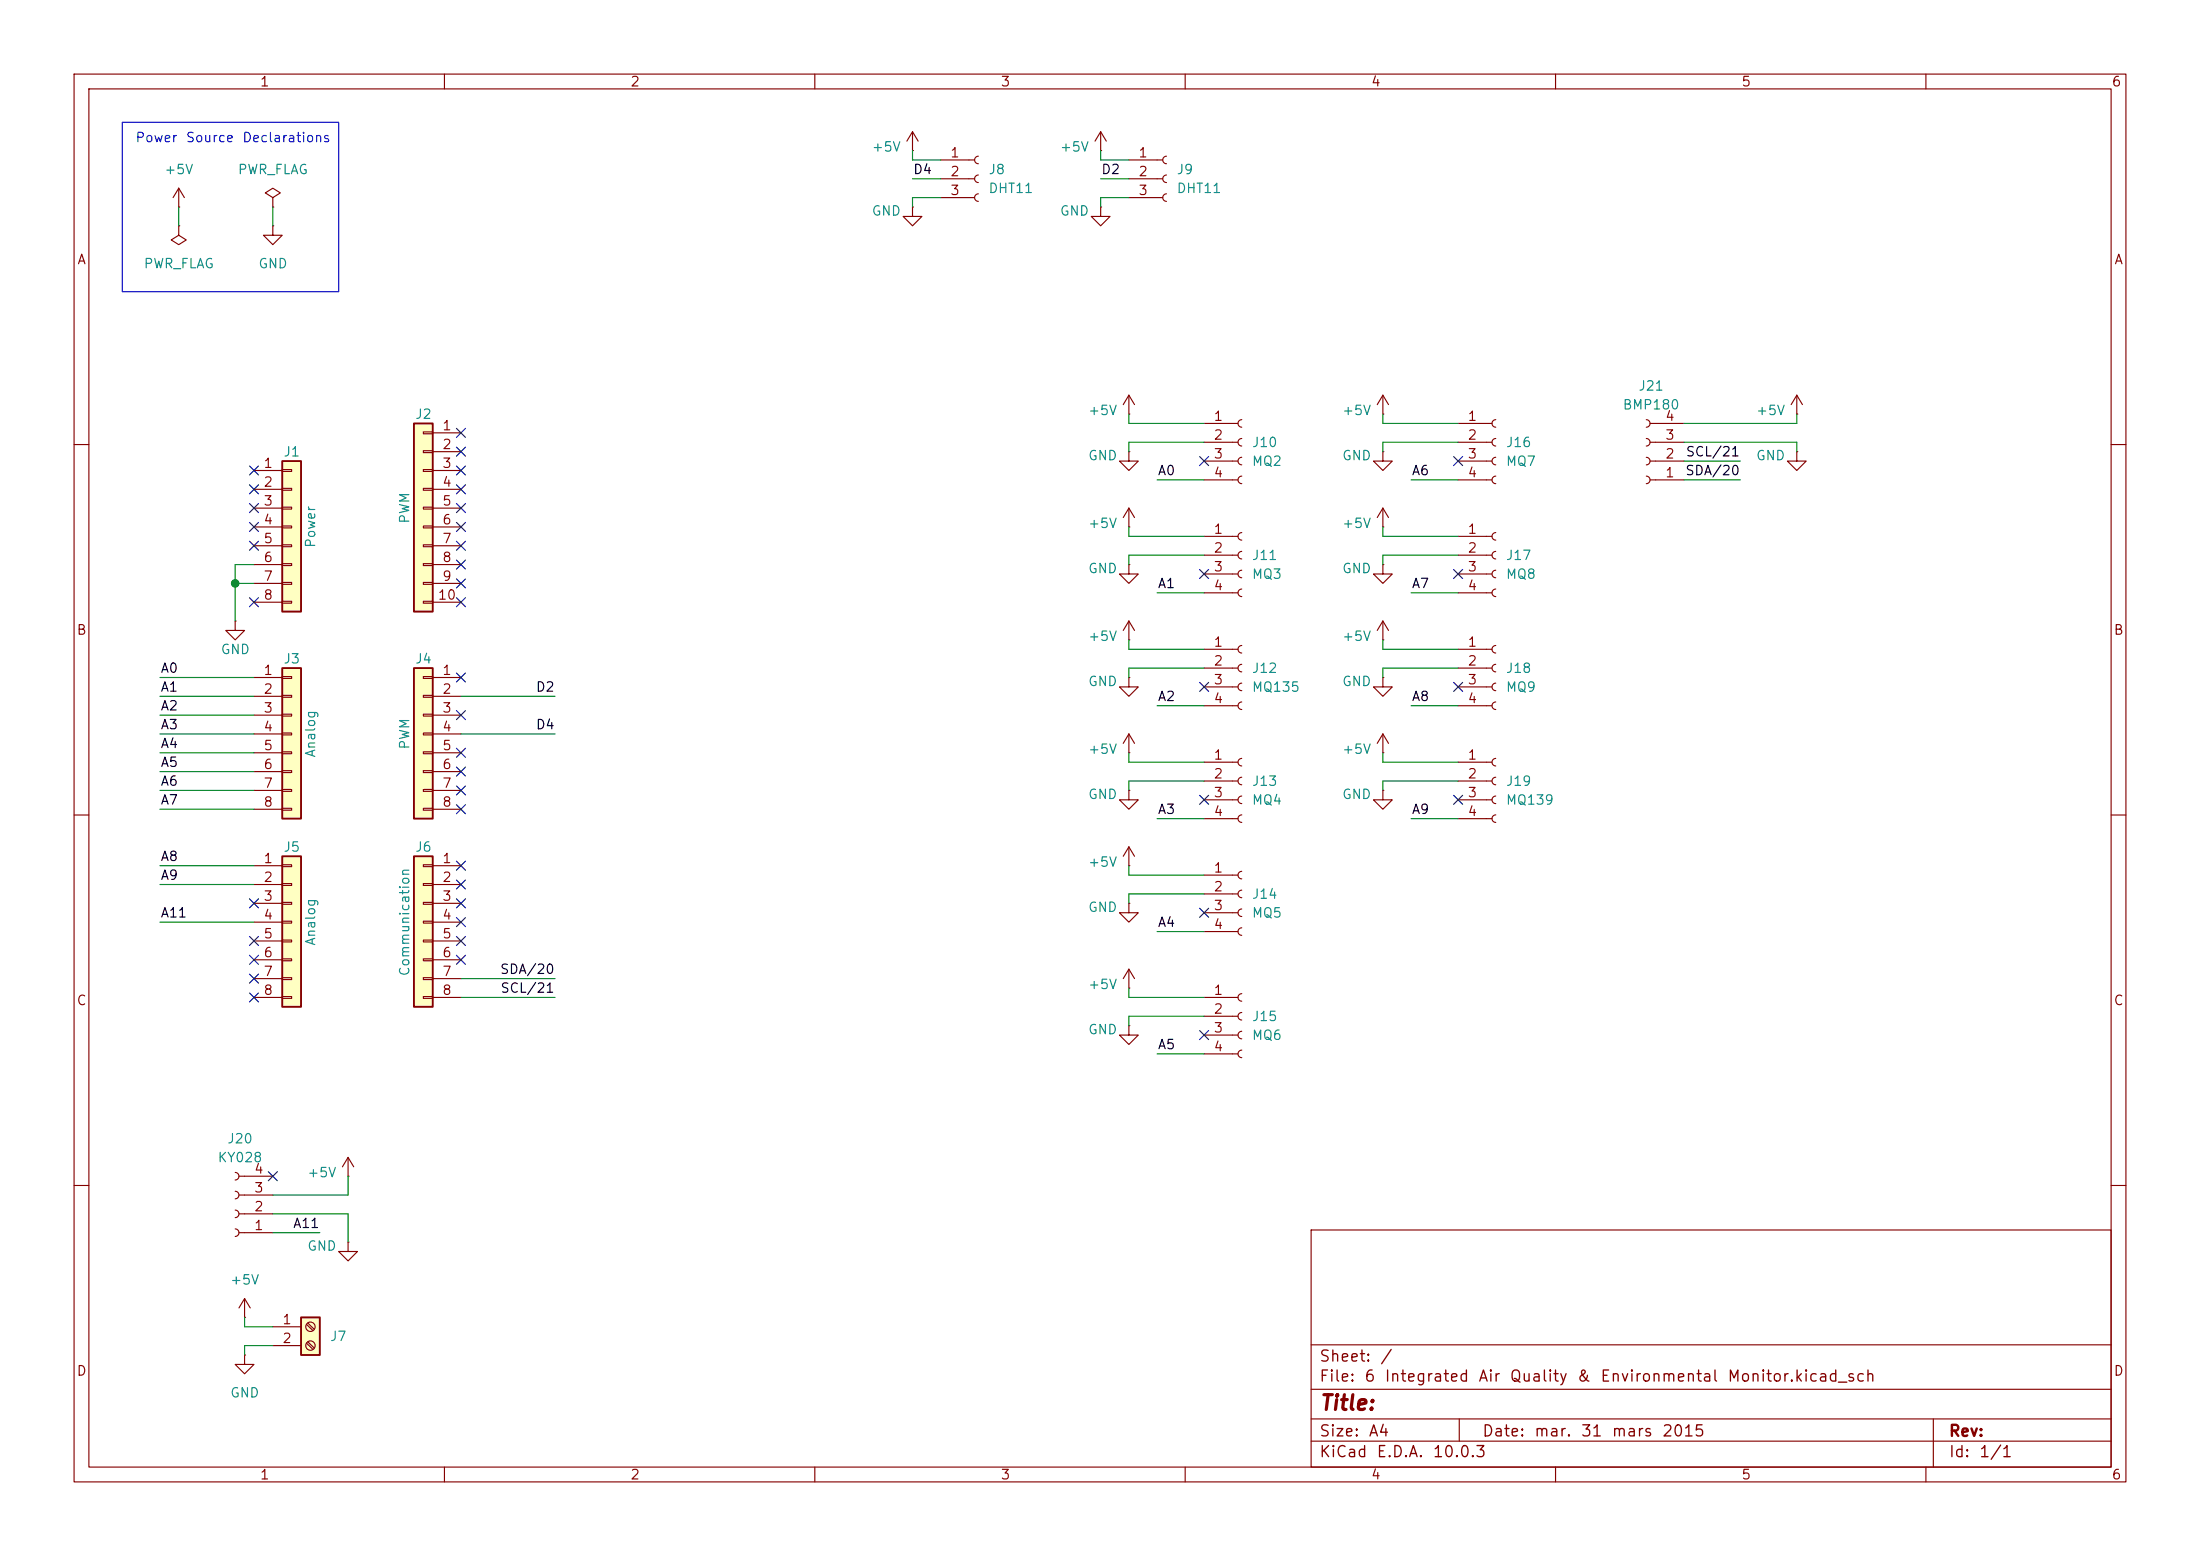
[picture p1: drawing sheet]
<svg xmlns="http://www.w3.org/2000/svg" width="297mm" height="210mm" viewBox="0 0 297 210" stroke-linecap="round" stroke-linejoin="round" font-family="sans-serif">
<g fill="none" stroke="#840000" stroke-width=".15">
<path d="M10 10h277v190h-277zM12 12h273v186h-273zM60 10v2M110 10v2M160 10v2M210 10v2M260 10v2M10 60h2M285 60h2M31.7 83.8v1.3h1.3l-1.3 1.3-1.2-1.3h1.2M31.7 83.8h.1M186.7 91.4v1.3h1.3l-1.3 1.3-1.3-1.3h1.3"/>
<path d="M186.7 91.4h.1M10 110h2M152.4 106.7v1.3h1.3l-1.3 1.2-1.3-1.2h1.3M152.4 106.7h.1M285 110h2M152.4 138.4v1.3h1.3l-1.3 1.3-1.3-1.3h1.3M152.4 138.4h.1M152.4 133.4h.1M152.4 130.8l-.8 1.3M152.4 130.8l.8 1.3M152.4 130.8v2.6M10 160h2"/>
<path d="M177 166h108v32h-108zM285 160h2M60 198v2M110 198v2M160 198v2M177 194.5h108M177 191.5h108M177 187.5h108M177 181.5h108M197 191.5v3M210 198v2M260 198v2"/>
<path d="M261 191.5v6.5"/>
</g>
<path d="M38.1 115.6h2.5v20.3h-2.5z" fill="#ffffc2"/>
<path d="M38.1 115.6h2.5v20.3h-2.5z" fill="none" stroke="#840000" stroke-width=".25"/>
<g fill="none" stroke="#840000" stroke-width=".15">
<path d="M34.3 116.8h3.8M34.3 119.4h3.8M38.1 116.7h1.3v.3h-1.3zM38.1 119.3h1.3v.2h-1.3zM34.3 121.9h3.8M34.3 124.5h3.8M34.3 127h3.8M34.3 129.5h3.8M34.3 132.1h3.8M34.3 134.6h3.8M38.1 121.8h1.3v.2h-1.3zM38.1 124.3h1.3v.3h-1.3z"/>
<path d="M38.1 126.9h1.3v.2h-1.3zM38.1 129.4h1.3v.3h-1.3zM38.1 132h1.3v.2h-1.3zM38.1 134.5h1.3v.2h-1.3z"/>
</g>
<path d="M55.9 90.2h2.5v20.3h-2.5z" fill="#ffffc2"/>
<path d="M55.9 90.2h2.5v20.3h-2.5z" fill="none" stroke="#840000" stroke-width=".25"/>
<g fill="none" stroke="#840000" stroke-width=".15">
<path d="M57.1 91.3h1.3v.3h-1.3zM57.1 93.9h1.3v.2h-1.3zM57.1 96.4h1.3v.2h-1.3zM57.1 98.9h1.3v.3h-1.3zM58.4 91.4h3.8M58.4 94h3.8M58.4 96.5h3.8M58.4 99.1h3.8M57.1 101.5h1.3v.2h-1.3zM57.1 104h1.3v.3h-1.3zM57.1 106.6h1.3v.2h-1.3zM57.1 109.1h1.3v.2h-1.3z"/>
<path d="M58.4 101.6h3.8M58.4 104.1h3.8M58.4 106.7h3.8M58.4 109.2h3.8M33 177.8h.1M33 175.3l-.7 1.2M33 175.3l.8 1.2M33 175.3v2.5"/>
</g>
<path d="M40.6 177.8h2.6v5.1h-2.6z" fill="#ffffc2"/>
<path d="M40.6 177.8h2.6v5.1h-2.6z" fill="none" stroke="#840000" stroke-width=".25"/>
<g fill="none" stroke="#840000" stroke-width=".15">
<path d="M36.8 179.1h3.8M41.4 178.7l.8 .9M41.6 178.6l.8 .8M33 182.9v1.3h1.3l-1.3 1.2-1.3-1.2h1.3M33 182.9h.1M36.8 181.6h3.8M41.4 181.3l.8 .8M41.6 181.1l.8 .8"/>
<circle cx="41.9" cy="179.1" r=".63"/>
<circle cx="41.9" cy="181.6" r=".63"/>
</g>
<path d="M55.9 115.6h2.5v20.3h-2.5z" fill="#ffffc2"/>
<path d="M55.9 115.6h2.5v20.3h-2.5z" fill="none" stroke="#840000" stroke-width=".25"/>
<g fill="none" stroke="#840000" stroke-width=".15">
<path d="M123.2 17.8l-.8 1.3M123.2 17.8l.8 1.3M123.2 17.8v2.5M148.6 17.8l-.8 1.3M148.6 17.8l.8 1.3M148.6 17.8v2.5M24.1 30.5v1.3l1 .6-1 .6-1-.6 1-.6M24.1 30.5h.1M24.1 27.9h.1M24.1 25.4l-.7 1.3M24.1 25.4l.8 1.3M24.1 25.4v2.5"/>
<path d="M36.8 30.5v1.3h1.3l-1.3 1.2-1.2-1.2h1.2M36.8 30.5h.1M36.8 26.7l1-.7-1-.6-1 .6 1 .7v1.2M36.8 27.9h.1M123.2 20.3h.1M148.6 20.3h.1M148.6 27.9v1.3h1.3l-1.3 1.3-1.3-1.3h1.3M148.6 27.9h.1M162.6 59.7h4.5M162.6 57.2h4.5M167.6 56.6a.51 .51 0 0 0-.5 .6 .51 .51 0 0 0 .5 .5M167.6 59.2a.51 .51 0 0 0-.5 .5 .51 .51 0 0 0 .5 .5"/>
<path d="M186.7 55.9h.1M186.7 53.3v2.6M186.7 53.3l-.8 1.3M186.7 53.3l.8 1.3M196.8 59.7h4.6M196.8 57.2h4.6M201.9 56.6a.51 .51 0 0 0-.5 .6 .51 .51 0 0 0 .5 .5M201.9 59.2a.51 .51 0 0 0-.5 .5 .51 .51 0 0 0 .5 .5M222.2 59.2a.51 .51 0 0 1 .6 .5 .51 .51 0 0 1-.6 .5M222.2 56.6a.51 .51 0 0 1 .6 .6 .51 .51 0 0 1-.6 .5M222.8 59.7h4.5M222.8 57.2h4.5"/>
<path d="M242.6 55.9h.1M242.6 53.3l-.8 1.3M242.6 53.3l.7 1.3M242.6 53.3v2.6M152.4 71.1h.1M152.4 61v1.2h1.3l-1.3 1.3-1.3-1.3h1.3M152.4 61h.1M152.4 76.2v1.3h1.3l-1.3 1.2-1.3-1.2h1.3M152.4 76.2h.1M152.4 68.6l-.8 1.3M152.4 68.6l.8 1.3M152.4 68.6v2.5"/>
<path d="M162.6 64.8h4.5M162.6 62.2h4.5M162.6 72.4h4.5M162.6 74.9h4.5M162.6 77.5h4.5M167.6 71.9a.51 .51 0 0 0-.5 .5 .51 .51 0 0 0 .5 .5M167.6 74.4a.51 .51 0 0 0-.5 .5 .51 .51 0 0 0 .5 .5M167.6 77a.51 .51 0 0 0-.5 .5 .51 .51 0 0 0 .5 .5M167.6 79.5a.51 .51 0 0 0-.5 .5 .51 .51 0 0 0 .5 .5M167.6 61.7a.51 .51 0 0 0-.5 .5 .51 .51 0 0 0 .5 .5M167.6 64.3a.51 .51 0 0 0-.5 .5 .51 .51 0 0 0 .5 .5M186.7 61v1.2h1.3l-1.3 1.3-1.3-1.3h1.3"/>
<path d="M186.7 61h.1M186.7 76.2v1.3h1.3l-1.3 1.2-1.3-1.2h1.3M186.7 76.2h.1M186.7 71.1h.1M186.7 68.6v2.5M186.7 68.6l-.8 1.3M186.7 68.6l.8 1.3M196.8 64.8h4.6M196.8 62.2h4.6M201.9 61.7a.51 .51 0 0 0-.5 .5 .51 .51 0 0 0 .5 .5M201.9 64.3a.51 .51 0 0 0-.5 .5 .51 .51 0 0 0 .5 .5M222.2 64.3a.51 .51 0 0 1 .6 .5 .51 .51 0 0 1-.6 .5"/>
<path d="M222.2 61.7a.51 .51 0 0 1 .6 .5 .51 .51 0 0 1-.6 .5M222.8 64.8h4.5M222.8 62.2h4.5M242.6 61v1.2h1.2l-1.2 1.3-1.3-1.3h1.3M242.6 61h.1M152.4 86.4h.1M152.4 91.4v1.3h1.3l-1.3 1.3-1.3-1.3h1.3M152.4 91.4h.1M152.4 83.8v2.6M152.4 99.1v2.5M152.4 83.8l-.8 1.3M152.4 83.8l.8 1.3"/>
<path d="M152.4 99.1l-.8 1.2M152.4 99.1l.8 1.2M162.6 87.6h4.5M162.6 90.2h4.5M162.6 92.7h4.5M162.6 95.3h4.5M162.6 80h4.5M167.6 87.1a.51 .51 0 0 0-.5 .5 .51 .51 0 0 0 .5 .5M167.6 89.7a.51 .51 0 0 0-.5 .5 .51 .51 0 0 0 .5 .5M167.6 92.2a.51 .51 0 0 0-.5 .5 .51 .51 0 0 0 .5 .5M167.6 94.7a.51 .51 0 0 0-.5 .6 .51 .51 0 0 0 .5 .5M186.7 86.4h.1"/>
<path d="M186.7 83.8l-.8 1.3M186.7 83.8l.8 1.3M186.7 83.8v2.6M186.7 99.1v2.5M186.7 99.1l-.8 1.2M186.7 99.1l.8 1.2M57.1 116.7h1.3v.3h-1.3zM57.1 119.3h1.3v.2h-1.3zM58.4 116.8h3.8M58.4 119.4h3.8M152.4 101.6h.1M162.6 102.9h4.5"/>
<path d="M162.6 105.4h4.5M162.6 108h4.5M162.6 110.5h4.5M162.6 118.1h4.5M167.6 117.6a.51 .51 0 0 0-.5 .5 .51 .51 0 0 0 .5 .5M167.6 102.4a.51 .51 0 0 0-.5 .5 .51 .51 0 0 0 .5 .5M167.6 104.9a.51 .51 0 0 0-.5 .5 .51 .51 0 0 0 .5 .5M167.6 107.4a.51 .51 0 0 0-.5 .6 .51 .51 0 0 0 .5 .5M167.6 110a.51 .51 0 0 0-.5 .5 .51 .51 0 0 0 .5 .5M186.7 101.6h.1M196.8 102.9h4.6M196.8 105.4h4.6"/>
<path d="M196.8 108h4.6M196.8 110.5h4.6M201.9 102.4a.51 .51 0 0 0-.5 .5 .51 .51 0 0 0 .5 .5M201.9 104.9a.51 .51 0 0 0-.5 .5 .51 .51 0 0 0 .5 .5M201.9 107.4a.51 .51 0 0 0-.5 .6 .51 .51 0 0 0 .5 .5M201.9 110a.51 .51 0 0 0-.5 .5 .51 .51 0 0 0 .5 .5M57.1 121.8h1.3v.2h-1.3zM57.1 124.3h1.3v.3h-1.3zM57.1 126.9h1.3v.2h-1.3zM57.1 129.4h1.3v.3h-1.3zM57.1 132h1.3v.2h-1.3zM57.1 134.5h1.3v.2h-1.3z"/>
<path d="M58.4 121.9h3.8M58.4 124.5h3.8M58.4 127h3.8M58.4 129.5h3.8M58.4 132.1h3.8M58.4 134.6h3.8M152.4 121.9v1.3h1.3l-1.3 1.3-1.3-1.3h1.3M152.4 121.9h.1M162.6 120.7h4.5M162.6 123.2h4.5M162.6 125.7h4.5M167.6 120.1a.51 .51 0 0 0-.5 .6 .51 .51 0 0 0 .5 .5"/>
<path d="M167.6 122.7a.51 .51 0 0 0-.5 .5 .51 .51 0 0 0 .5 .5M167.6 125.2a.51 .51 0 0 0-.5 .5 .51 .51 0 0 0 .5 .5M31.7 158.2a.51 .51 0 0 1 .6 .6 .51 .51 0 0 1-.6 .5M32.3 158.8h4.5M47 158.8h.1M47 156.2l-.8 1.3M47 156.2l.8 1.3M47 156.2v2.6M31.7 165.9a.51 .51 0 0 1 .6 .5 .51 .51 0 0 1-.6 .5M31.7 163.3a.51 .51 0 0 1 .6 .5 .51 .51 0 0 1-.6 .5M31.7 160.8a.51 .51 0 0 1 .6 .5 .51 .51 0 0 1-.6 .5M32.3 166.4h4.5"/>
<path d="M32.3 163.8h4.5M32.3 161.3h4.5M47 167.6v1.3h1.3l-1.3 1.3-1.3-1.3h1.3M47 167.6h.1"/>
</g>
<path d="M38.1 62.2h2.5v20.4h-2.5z" fill="#ffffc2"/>
<path d="M38.1 62.2h2.5v20.4h-2.5z" fill="none" stroke="#840000" stroke-width=".25"/>
<g fill="none" stroke="#840000" stroke-width=".15">
<path d="M123.2 27.9v1.3h1.3l-1.3 1.3-1.3-1.3h1.3M123.2 27.9h.1M152.4 21.6h4.6M152.4 24.1h4.6M152.4 26.7h4.6M157.5 21.1a.51 .51 0 0 0-.5 .5 .51 .51 0 0 0 .5 .5M157.5 23.6a.51 .51 0 0 0-.5 .5 .51 .51 0 0 0 .5 .5M157.5 26.2a.51 .51 0 0 0-.5 .5 .51 .51 0 0 0 .5 .5M152.4 55.9h.1M152.4 53.3l-.8 1.3M152.4 53.3l.8 1.3M152.4 53.3v2.6"/>
<path d="M34.3 63.5h3.8M34.3 66h3.8M34.3 68.6h3.8M34.3 71.1h3.8M34.3 73.7h3.8M34.3 76.2h3.8M34.3 78.7h3.8M38.1 63.4h1.3v.2h-1.3zM38.1 65.9h1.3v.3h-1.3zM38.1 68.5h1.3v.2h-1.3zM38.1 71h1.3v.2h-1.3zM38.1 73.5h1.3v.3h-1.3z"/>
<path d="M38.1 76.1h1.3v.2h-1.3zM38.1 78.6h1.3v.3h-1.3zM34.3 81.3h3.8M38.1 81.2h1.3v.2h-1.3zM186.7 106.7v1.3h1.3l-1.3 1.2-1.3-1.2h1.3M186.7 106.7h.1M162.6 134.6h4.5M162.6 137.2h4.5M162.6 139.7h4.5M167.6 134.1a.51 .51 0 0 0-.5 .5 .51 .51 0 0 0 .5 .5M167.6 136.7a.51 .51 0 0 0-.5 .5 .51 .51 0 0 0 .5 .5M167.6 139.2a.51 .51 0 0 0-.5 .5 .51 .51 0 0 0 .5 .5"/>
<path d="M162.6 142.2h4.5M167.6 141.7a.51 .51 0 0 0-.5 .5 .51 .51 0 0 0 .5 .5"/>
</g>
<path d="M55.9 57.2h2.5v25.4h-2.5z" fill="#ffffc2"/>
<path d="M55.9 57.2h2.5v25.4h-2.5z" fill="none" stroke="#840000" stroke-width=".25"/>
<g fill="none" stroke="#840000" stroke-width=".15">
<path d="M57.1 58.3h1.3v.2h-1.3zM58.4 58.4h3.8M57.1 60.8h1.3v.3h-1.3zM57.1 63.4h1.3v.2h-1.3zM57.1 65.9h1.3v.3h-1.3zM57.1 68.5h1.3v.2h-1.3zM57.1 71h1.3v.2h-1.3zM57.1 73.5h1.3v.3h-1.3zM57.1 76.1h1.3v.2h-1.3zM57.1 78.6h1.3v.3h-1.3zM58.4 61h3.8M58.4 63.5h3.8"/>
<path d="M58.4 66h3.8M58.4 68.6h3.8M58.4 71.1h3.8M58.4 73.7h3.8M58.4 76.2h3.8M58.4 78.7h3.8M57.1 81.2h1.3v.2h-1.3zM58.4 81.3h3.8"/>
</g>
<path d="M38.1 90.2h2.5v20.3h-2.5z" fill="#ffffc2"/>
<path d="M38.1 90.2h2.5v20.3h-2.5z" fill="none" stroke="#840000" stroke-width=".25"/>
<g fill="none" stroke="#840000" stroke-width=".15">
<path d="M127 21.6h4.6M127 24.1h4.6M127 26.7h4.6M132.1 21.1a.51 .51 0 0 0-.5 .5 .51 .51 0 0 0 .5 .5M132.1 23.6a.51 .51 0 0 0-.5 .5 .51 .51 0 0 0 .5 .5M132.1 26.2a.51 .51 0 0 0-.5 .5 .51 .51 0 0 0 .5 .5M196.8 72.4h4.6M196.8 74.9h4.6M196.8 77.5h4.6M201.9 71.9a.51 .51 0 0 0-.5 .5 .51 .51 0 0 0 .5 .5M201.9 74.4a.51 .51 0 0 0-.5 .5 .51 .51 0 0 0 .5 .5M201.9 77a.51 .51 0 0 0-.5 .5 .51 .51 0 0 0 .5 .5"/>
<path d="M201.9 79.5a.51 .51 0 0 0-.5 .5 .51 .51 0 0 0 .5 .5M34.3 91.4h3.8M34.3 94h3.8M34.3 96.5h3.8M34.3 99.1h3.8M38.1 91.3h1.3v.3h-1.3zM38.1 93.9h1.3v.2h-1.3zM38.1 96.4h1.3v.2h-1.3zM38.1 98.9h1.3v.3h-1.3zM196.8 80h4.6M196.8 87.6h4.6M196.8 90.2h4.6"/>
<path d="M196.8 92.7h4.6M196.8 95.3h4.6M201.9 87.1a.51 .51 0 0 0-.5 .5 .51 .51 0 0 0 .5 .5M201.9 89.7a.51 .51 0 0 0-.5 .5 .51 .51 0 0 0 .5 .5M201.9 92.2a.51 .51 0 0 0-.5 .5 .51 .51 0 0 0 .5 .5M201.9 94.7a.51 .51 0 0 0-.5 .6 .51 .51 0 0 0 .5 .5M34.3 101.6h3.8M34.3 104.1h3.8M34.3 106.7h3.8M34.3 109.2h3.8M38.1 101.5h1.3v.2h-1.3zM38.1 104h1.3v.3h-1.3z"/>
<path d="M38.1 106.6h1.3v.2h-1.3zM38.1 109.1h1.3v.2h-1.3zM152.4 116.8h.1M152.4 114.3l-.8 1.3M152.4 114.3l.8 1.3M152.4 114.3v2.5"/>
</g>
<g fill="none" stroke="#008400" stroke-width=".15">
<path d="M24.1 27.9v2.6M36.8 27.9v2.6M123.2 20.3v1.3h3.8M123.2 24.1h3.8M127 26.7h-3.8v1.2M148.6 20.3v1.3h3.8M148.6 24.1h3.8M152.4 26.7h-3.8v1.2M152.4 55.9v1.3h10.2M162.6 59.7h-10.2v1.3M186.7 55.9v1.3h10.1M196.8 59.7h-10.1v1.3"/>
<path d="M227.3 59.7h15.3v1.3M242.6 55.9v1.3h-15.3M31.7 78.7h2.6M34.3 76.2h-2.6v7.6M152.4 71.1v1.3h10.2M156.2 64.8h6.4M162.6 74.9h-10.2v1.3M186.7 71.1v1.3h10.1M190.5 64.8h6.3M196.8 74.9h-10.1v1.3M227.3 64.8h7.6M227.3 62.2h7.6"/>
<path d="M21.6 99.1h12.7M21.6 94h12.7M21.6 91.4h12.7M21.6 96.5h12.7M62.2 99.1h12.7M62.2 94h12.7M152.4 86.4v1.2h10.2M156.2 95.3h6.4M156.2 80h6.4M162.6 90.2h-10.2v1.2M186.7 86.4v1.2h10.1M190.5 95.3h6.3"/>
<path d="M190.5 80h6.3M196.8 90.2h-10.1v1.2M21.6 119.4h12.7M21.6 116.8h12.7M21.6 106.7h12.7M21.6 101.6h12.7M21.6 104.1h12.7M21.6 109.2h12.7M152.4 101.6v1.3h10.2M152.4 116.8v1.3h10.2M156.2 110.5h6.4M162.6 105.4h-10.2v1.3"/>
<path d="M186.7 101.6v1.3h10.1M190.5 110.5h6.3M196.8 105.4h-10.1v1.3M21.6 124.5h12.7M62.2 134.6h12.7M62.2 132.1h12.7M152.4 133.4v1.2h10.2M156.2 125.7h6.4M162.6 120.7h-10.2v1.2M162.6 137.2h-10.2v1.2M47 158.8v2.5h-10.2M156.2 142.2h6.4"/>
<path d="M33 177.8v1.3h3.8M36.8 163.8h10.2v3.8M36.8 166.4h6.4M36.8 181.6h-3.8v1.3"/>
</g>
<g fill="none" stroke="#000084" stroke-width=".15">
<path d="M61.6 57.8l1.2 1.2M62.8 57.8l-1.2 1.2M33.7 62.9l1.2 1.2M33.7 65.4l1.2 1.2M33.7 73.1l1.2 1.2M33.7 68l1.2 1.2M33.7 70.5l1.2 1.2M34.9 62.9l-1.2 1.2M34.9 65.4l-1.2 1.2M34.9 73.1l-1.2 1.2M34.9 68l-1.2 1.2M34.9 70.5l-1.2 1.2"/>
<path d="M61.6 75.6l1.2 1.2M61.6 73.1l1.2 1.2M61.6 78.1l1.2 1.2M61.6 70.5l1.2 1.2M61.6 60.4l1.2 1.2M61.6 68l1.2 1.2M61.6 65.4l1.2 1.2M61.6 62.9l1.2 1.2M62.8 75.6l-1.2 1.2M62.8 73.1l-1.2 1.2M62.8 78.1l-1.2 1.2M62.8 70.5l-1.2 1.2"/>
<path d="M62.8 60.4l-1.2 1.2M62.8 68l-1.2 1.2M62.8 65.4l-1.2 1.2M62.8 62.9l-1.2 1.2M162 61.6l1.2 1.2M162 76.9l1.2 1.2M163.2 61.6l-1.2 1.2M163.2 76.9l-1.2 1.2M196.2 76.9l1.3 1.2M196.2 61.6l1.3 1.2M197.5 76.9l-1.3 1.2M197.5 61.6l-1.3 1.2"/>
<path d="M33.7 80.7l1.2 1.2M34.9 80.7l-1.2 1.2M61.6 90.8l1.2 1.2M61.6 80.7l1.2 1.2M61.6 95.9l1.2 1.2M62.8 90.8l-1.2 1.2M62.8 80.7l-1.2 1.2M62.8 95.9l-1.2 1.2M162 92.1l1.2 1.2M163.2 92.1l-1.2 1.2M196.2 92.1l1.3 1.2M197.5 92.1l-1.3 1.2"/>
<path d="M61.6 101l1.2 1.2M61.6 118.8l1.2 1.2M61.6 106.1l1.2 1.2M61.6 116.2l1.2 1.2M61.6 103.5l1.2 1.2M61.6 108.6l1.2 1.2M62.8 101l-1.2 1.2M62.8 118.8l-1.2 1.2M62.8 106.1l-1.2 1.2M62.8 116.2l-1.2 1.2M62.8 103.5l-1.2 1.2M62.8 108.6l-1.2 1.2"/>
<path d="M162 107.3l1.2 1.3M163.2 107.3l-1.2 1.3M196.2 107.3l1.3 1.3M197.5 107.3l-1.3 1.3M33.7 126.4l1.2 1.2M33.7 121.3l1.2 1.2M33.7 131.5l1.2 1.2M33.7 128.9l1.2 1.2M33.7 134l1.2 1.2M34.9 126.4l-1.2 1.2M34.9 128.9l-1.2 1.2M34.9 121.3l-1.2 1.2"/>
<path d="M34.9 131.5l-1.2 1.2M34.9 134l-1.2 1.2M61.6 128.9l1.2 1.2M61.6 123.9l1.2 1.2M61.6 126.4l1.2 1.2M61.6 121.3l1.2 1.2M62.8 128.9l-1.2 1.2M62.8 123.9l-1.2 1.2M62.8 126.4l-1.2 1.2M62.8 121.3l-1.2 1.2M162 122.6l1.2 1.2M162 139.1l1.2 1.2"/>
<path d="M163.2 122.6l-1.2 1.2M163.2 139.1l-1.2 1.2M36.2 158.1l1.2 1.3M37.4 158.1l-1.2 1.3"/>
</g>
<path d="M16.5 16.5h29.2v22.9h-29.2z" fill="none" stroke="#0000c2" stroke-width=".15"/>
<circle cx="31.8" cy="78.7" r=".51" fill="#008400" stroke="#008400" stroke-width=".14"/>
<text font-size="2" fill="#840000" x="178" y="190.8">Title:</text>
<g font-size="1.5" fill="#840000">
<text x="178" y="184.2">Sheet:</text>
<text x="186.2" y="184.2">/</text>
<text x="178" y="186.9">File:</text>
<text x="184.1" y="186.9">6</text>
<text x="186.8" y="186.9">Integrated</text>
<text x="199.5" y="186.9">Air</text>
<text x="203.7" y="186.9">Quality</text>
<text x="212.8" y="186.9">&amp;</text>
<text x="215.9" y="186.9">Environmental</text>
<text x="233.1" y="186.9">Monitor.kicad_sch</text>
<text x="178" y="197.1">KiCad</text>
<text x="178" y="194.3">Size:</text>
<text x="184.7" y="194.3">A4</text>
<text x="185.7" y="197.1">E.D.A.</text>
<text x="193.3" y="197.1">10.0.3</text>
<text x="200" y="194.3">Date:</text>
<text x="207" y="194.3">mar.</text>
<text x="213.3" y="194.3">31</text>
<text x="217.5" y="194.3">mars</text>
<text x="224.3" y="194.3">2015</text>
<text x="263" y="194.3">Rev:</text>
<text x="263" y="197.1">Id:</text>
<text x="267.1" y="197.1">1/1</text>
</g>
<g font-size="1.3" fill="#840000">
<text x="35" y="12">1</text>
<text x="85" y="12">2</text>
<text x="135" y="12">3</text>
<text x="185" y="12">4</text>
<text x="235" y="12">5</text>
<text x="285" y="12">6</text>
<text x="128.2" y="21.6">1</text>
<text x="153.6" y="21.6">1</text>
<text x="128.2" y="24.1">2</text>
<text x="128.2" y="26.6">3</text>
<text x="153.6" y="24.1">2</text>
<text x="153.6" y="26.6">3</text>
<text x="10.3" y="36">A</text>
<text x="285.3" y="36">A</text>
<text x="59.6" y="58.4">1</text>
<text x="163.8" y="57.1">1</text>
<text x="163.8" y="59.7">2</text>
<text x="198" y="57.1">1</text>
<text x="198" y="59.7">2</text>
<text x="224.7" y="59.7">3</text>
<text x="224.7" y="57.1">4</text>
<text x="35.5" y="63.5">1</text>
<text x="59.6" y="60.9">2</text>
<text x="59.6" y="63.5">3</text>
<text x="163.8" y="62.2">3</text>
<text x="163.8" y="64.7">4</text>
<text x="198" y="62.2">3</text>
<text x="198" y="64.7">4</text>
<text x="224.7" y="64.7">1</text>
<text x="224.7" y="62.2">2</text>
<text x="35.5" y="66">2</text>
<text x="35.5" y="68.6">3</text>
<text x="35.5" y="71.1">4</text>
<text x="59.6" y="66">4</text>
<text x="59.6" y="68.6">5</text>
<text x="59.6" y="71.1">6</text>
<text x="35.5" y="73.6">5</text>
<text x="35.5" y="76.2">6</text>
<text x="59.6" y="73.6">7</text>
<text x="59.6" y="76.2">8</text>
<text x="163.8" y="72.4">1</text>
<text x="163.8" y="74.9">2</text>
<text x="163.8" y="77.4">3</text>
<text x="198" y="72.4">1</text>
<text x="198" y="74.9">2</text>
<text x="198" y="77.4">3</text>
<text x="35.5" y="78.7">7</text>
<text x="35.5" y="81.3">8</text>
<text x="59" y="81.3">10</text>
<text x="59.6" y="78.7">9</text>
<text x="163.8" y="80">4</text>
<text x="198" y="80">4</text>
<text x="10.3" y="86">B</text>
<text x="163.8" y="87.6">1</text>
<text x="198" y="87.6">1</text>
<text x="285.3" y="86">B</text>
<text x="35.5" y="91.4">1</text>
<text x="35.5" y="94">2</text>
<text x="59.6" y="91.4">1</text>
<text x="59.6" y="94">2</text>
<text x="163.8" y="90.1">2</text>
<text x="163.8" y="92.7">3</text>
<text x="163.8" y="95.2">4</text>
<text x="198" y="90.1">2</text>
<text x="198" y="92.7">3</text>
<text x="198" y="95.2">4</text>
<text x="35.5" y="96.5">3</text>
<text x="35.5" y="99">4</text>
<text x="35.5" y="101.6">5</text>
<text x="59.6" y="96.5">3</text>
<text x="59.6" y="99">4</text>
<text x="59.6" y="101.6">5</text>
<text x="35.5" y="104.1">6</text>
<text x="35.5" y="106.7">7</text>
<text x="59.6" y="104.1">6</text>
<text x="59.6" y="106.7">7</text>
<text x="163.8" y="102.8">1</text>
<text x="163.8" y="105.4">2</text>
<text x="163.8" y="107.9">3</text>
<text x="198" y="102.8">1</text>
<text x="198" y="105.4">2</text>
<text x="198" y="107.9">3</text>
<text x="35.5" y="109.2">8</text>
<text x="59.6" y="109.2">8</text>
<text x="163.8" y="110.5">4</text>
<text x="198" y="110.5">4</text>
<text x="35.5" y="116.8">1</text>
<text x="35.5" y="119.4">2</text>
<text x="59.6" y="116.8">1</text>
<text x="59.6" y="119.4">2</text>
<text x="163.8" y="118.1">1</text>
<text x="35.5" y="121.9">3</text>
<text x="35.5" y="124.4">4</text>
<text x="59.6" y="121.9">3</text>
<text x="59.6" y="124.4">4</text>
<text x="163.8" y="120.6">2</text>
<text x="163.8" y="123.2">3</text>
<text x="163.8" y="125.7">4</text>
<text x="35.5" y="127">5</text>
<text x="35.5" y="129.5">6</text>
<text x="59.6" y="127">5</text>
<text x="59.6" y="129.5">6</text>
<text x="10.3" y="136">C</text>
<text x="35.5" y="132.1">7</text>
<text x="35.5" y="134.6">8</text>
<text x="59.6" y="132.1">7</text>
<text x="59.6" y="134.6">8</text>
<text x="163.8" y="134.6">1</text>
<text x="163.8" y="137.1">2</text>
<text x="285.3" y="136">C</text>
<text x="163.8" y="139.7">3</text>
<text x="163.8" y="142.2">4</text>
<text x="34.2" y="161.3">3</text>
<text x="34.2" y="158.7">4</text>
<text x="34.2" y="166.3">1</text>
<text x="34.2" y="163.8">2</text>
<text x="38" y="179">1</text>
<text x="10.3" y="186">D</text>
<text x="38" y="181.6">2</text>
<text x="285.3" y="186">D</text>
<text x="35" y="200">1</text>
<text x="85" y="200">2</text>
<text x="135" y="200">3</text>
<text x="185" y="200">4</text>
<text x="235" y="200">5</text>
<text x="285" y="200">6</text>
</g>
<g font-size="1.3" fill="#0000c2">
<text x="18.2" y="19.5">Power</text>
<text x="25" y="19.5">Source</text>
<text x="32.6" y="19.5">Declarations</text>
</g>
<g font-size="1.3" fill="#008484">
<text x="22.1" y="23.8">+5V</text>
<text x="32" y="23.8">PWR_FLAG</text>
<text x="117.6" y="20.8">+5V</text>
<text x="133.4" y="23.8">J8</text>
<text x="143" y="20.8">+5V</text>
<text x="158.8" y="23.8">J9</text>
<text x="117.6" y="29.4">GND</text>
<text x="133.4" y="26.4">DHT11</text>
<text x="143" y="29.4">GND</text>
<text x="158.8" y="26.4">DHT11</text>
<text x="19.3" y="36.5">PWR_FLAG</text>
<text x="34.8" y="36.5">GND</text>
<text x="221.1" y="53">J21</text>
<text x="56" y="56.9">J2</text>
<text x="146.8" y="56.3">+5V</text>
<text x="181.1" y="56.3">+5V</text>
<text x="219" y="55.6">BMP180</text>
<text x="237" y="56.3">+5V</text>
<text x="38.2" y="61.9">J1</text>
<text x="146.8" y="62.4">GND</text>
<text x="168.9" y="60.7">J10</text>
<text x="168.9" y="63.2">MQ2</text>
<text x="181.1" y="62.4">GND</text>
<text x="203.2" y="60.7">J16</text>
<text x="203.2" y="63.2">MQ7</text>
<text x="237" y="62.4">GND</text>
<text x="55.6" y="70.8" transform="rotate(-90 55.6 70.8)">PWM</text>
<text x="146.8" y="71.6">+5V</text>
<text x="181.1" y="71.6">+5V</text>
<text x="42.9" y="74" transform="rotate(-90 42.9 74)">Power</text>
<text x="146.8" y="77.7">GND</text>
<text x="168.9" y="75.9">J11</text>
<text x="181.1" y="77.7">GND</text>
<text x="203.2" y="75.9">J17</text>
<text x="168.9" y="78.4">MQ3</text>
<text x="203.2" y="78.4">MQ8</text>
<text x="29.7" y="88.6">GND</text>
<text x="38.2" y="89.9">J3</text>
<text x="56" y="89.9">J4</text>
<text x="146.8" y="86.8">+5V</text>
<text x="181.1" y="86.8">+5V</text>
<text x="146.8" y="92.9">GND</text>
<text x="168.9" y="91.1">J12</text>
<text x="168.9" y="93.7">MQ135</text>
<text x="181.1" y="92.9">GND</text>
<text x="203.2" y="91.1">J18</text>
<text x="203.2" y="93.7">MQ9</text>
<text x="55.6" y="101.2" transform="rotate(-90 55.6 101.2)">PWM</text>
<text x="42.9" y="102.3" transform="rotate(-90 42.9 102.3)">Analog</text>
<text x="146.8" y="102.1">+5V</text>
<text x="168.9" y="106.4">J13</text>
<text x="181.1" y="102.1">+5V</text>
<text x="203.2" y="106.4">J19</text>
<text x="146.8" y="108.2">GND</text>
<text x="168.9" y="108.9">MQ4</text>
<text x="181.1" y="108.2">GND</text>
<text x="203.2" y="108.9">MQ139</text>
<text x="38.2" y="115.3">J5</text>
<text x="56" y="115.3">J6</text>
<text x="146.8" y="117.3">+5V</text>
<text x="146.8" y="123.4">GND</text>
<text x="168.9" y="121.6">J14</text>
<text x="168.9" y="124.2">MQ5</text>
<text x="42.9" y="127.7" transform="rotate(-90 42.9 127.7)">Analog</text>
<text x="55.6" y="131.8" transform="rotate(-90 55.6 131.8)">Communication</text>
<text x="146.8" y="133.8">+5V</text>
<text x="146.8" y="139.9">GND</text>
<text x="168.9" y="138.1">J15</text>
<text x="168.9" y="140.7">MQ6</text>
<text x="30.6" y="154.6">J20</text>
<text x="29.3" y="157.2">KY028</text>
<text x="41.4" y="159.2">+5V</text>
<text x="31" y="173.7">+5V</text>
<text x="41.4" y="169.1">GND</text>
<text x="44.5" y="181.3">J7</text>
<text x="31" y="188.9">GND</text>
</g>
<g font-size="1.3">
<text x="123.2" y="23.8">D4</text>
<text x="148.6" y="23.8">D2</text>
<text x="156.2" y="64.5">A0</text>
<text x="190.5" y="64.5">A6</text>
<text x="227.4" y="64.5">SDA/20</text>
<text x="227.5" y="61.9">SCL/21</text>
<text x="156.2" y="79.7">A1</text>
<text x="190.5" y="79.7">A7</text>
<text x="21.6" y="93.7">A1</text>
<text x="21.6" y="91.1">A0</text>
<text x="72.2" y="93.7">D2</text>
<text x="156.2" y="94.9">A2</text>
<text x="190.5" y="94.9">A8</text>
<text x="21.6" y="101.3">A4</text>
<text x="21.6" y="96.2">A2</text>
<text x="21.6" y="98.7">A3</text>
<text x="72.2" y="98.7">D4</text>
<text x="21.6" y="106.4">A6</text>
<text x="21.6" y="103.8">A5</text>
<text x="21.6" y="108.9">A7</text>
<text x="156.2" y="110.2">A3</text>
<text x="190.5" y="110.2">A9</text>
<text x="21.6" y="116.5">A8</text>
<text x="21.6" y="119.1">A9</text>
<text x="21.6" y="124.1">A11</text>
<text x="156.2" y="125.4">A4</text>
<text x="67.4" y="131.8">SDA/20</text>
<text x="67.5" y="134.3">SCL/21</text>
<text x="156.2" y="141.9">A5</text>
<text x="39.5" y="166.1">A11</text>
</g>
</svg>
